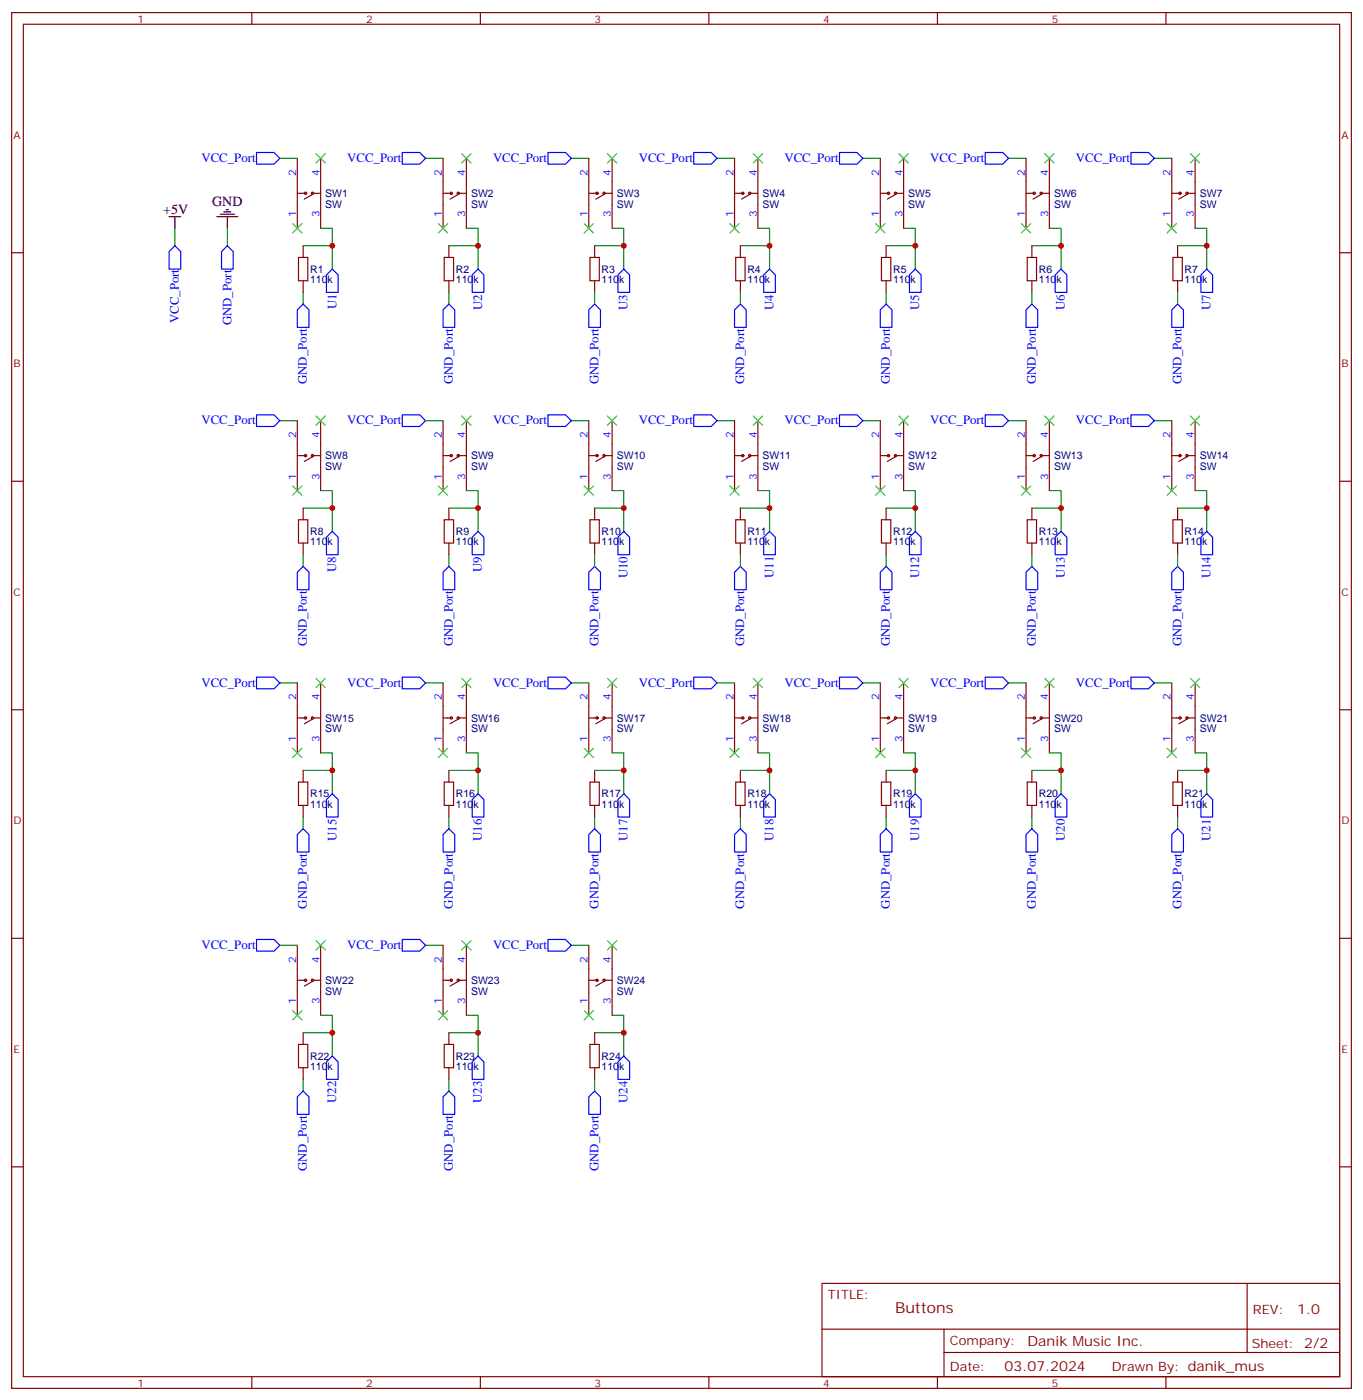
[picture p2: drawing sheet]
<svg xmlns="http://www.w3.org/2000/svg" width="412mm" height="424mm" viewBox="0 0 412 424" stroke-linecap="round" stroke-linejoin="round" font-family="sans-serif">
<g fill="none" stroke="#870000" stroke-width=".35">
<path d="M3.5 3.8h405.4v416.3h-405.4zM7.1 7.3h398.2v409.3h-398.2zM76.2 3.8v3.5M145.3 3.8v3.5M214.5 3.8v3.5M283.6 3.8v3.5M352.8 3.8v3.5M90 47.9v21.2M90 58.5h2.4M94.5 58.8l-2.4 1.5M94.5 58.5h2.5M97 47.9v21.2"/>
<path d="M134.1 58.5h2.4M134.1 47.9v21.2M138.6 58.5h2.5M138.6 58.8l-2.4 1.5M141.1 47.9v21.2M178.2 58.5h2.4M178.2 47.9v21.2M182.7 58.5h2.5M182.7 58.8l-2.4 1.5M185.2 47.9v21.2M222.2 58.5h2.5M222.2 47.9v21.2"/>
<path d="M226.8 58.5h2.5M226.8 58.8l-2.4 1.5M229.3 47.9v21.2M266.3 58.5h2.5M266.3 47.9v21.2M270.9 58.5h2.5M270.9 58.8l-2.4 1.5M273.4 47.9v21.2M310.4 58.5h2.5M310.4 47.9v21.2M315 58.5h2.5M315 58.8l-2.4 1.5"/>
<path d="M317.5 47.9v21.2M354.5 58.5h2.5M354.5 47.9v21.2M359.1 58.5h2.5M359.1 58.8l-2.4 1.5M361.6 47.9v21.2M3.5 76.5h3.6M90.3 77.9h2.8v7h-2.8zM91.7 74.4v3.5M134.4 77.9h2.8v7h-2.8zM135.8 74.4v3.5M178.5 77.9h2.8v7h-2.8z"/>
<path d="M179.9 74.4v3.5M222.6 77.9h2.8v7h-2.8zM224 74.4v3.5M266.7 77.9h2.8v7h-2.8zM268.1 74.4v3.5M310.8 77.9h2.8v7h-2.8zM312.2 74.4v3.5M354.9 77.9h2.8v7h-2.8zM356.3 74.4v3.5M405.3 76.5h3.6M91.7 84.9v3.6M135.8 84.9v3.6"/>
<path d="M179.9 84.9v3.6M224 84.9v3.6M268.1 84.9v3.6M312.2 84.9v3.6M356.3 84.9v3.6M90 127.3v21.1M90 137.9h2.4M94.5 137.9h2.5M94.5 138.2l-2.4 1.4M97 127.3v21.1M134.1 127.3v21.1M134.1 137.9h2.4"/>
<path d="M138.6 138.2l-2.4 1.4M138.6 137.9h2.5M141.1 127.3v21.1M178.2 127.3v21.1M178.2 137.9h2.4M182.7 137.9h2.5M182.7 138.2l-2.4 1.4M185.2 127.3v21.1M222.2 127.3v21.1M222.2 137.9h2.5M226.8 137.9h2.5M226.8 138.2l-2.4 1.4"/>
<path d="M229.3 127.3v21.1M266.3 127.3v21.1M266.3 137.9h2.5M270.9 137.9h2.5M270.9 138.2l-2.4 1.4M273.4 127.3v21.1M310.4 127.3v21.1M310.4 137.9h2.5M315 137.9h2.5M315 138.2l-2.4 1.4M317.5 127.3v21.1M354.5 127.3v21.1"/>
<path d="M354.5 137.9h2.5M359.1 137.9h2.5M359.1 138.2l-2.4 1.4M361.6 127.3v21.1M3.5 145.6h3.6M90.3 157.3h2.8v7h-2.8zM91.7 153.7v3.6M134.4 157.3h2.8v7h-2.8zM135.8 153.7v3.6M178.5 157.3h2.8v7h-2.8zM179.9 153.7v3.6M222.6 157.3h2.8v7h-2.8z"/>
<path d="M224 153.7v3.6M266.7 157.3h2.8v7h-2.8zM268.1 153.7v3.6M310.8 157.3h2.8v7h-2.8zM312.2 153.7v3.6M354.9 157.3h2.8v7h-2.8zM356.3 153.7v3.6M405.3 145.6h3.6M91.7 164.3v3.6M135.8 164.3v3.6M179.9 164.3v3.6M224 164.3v3.6"/>
<path d="M268.1 164.3v3.6M312.2 164.3v3.6M356.3 164.3v3.6M3.5 214.8h3.6M90 206.7v21.1M90 217.2h2.4M94.5 217.2h2.5M94.5 217.6l-2.4 1.4M97 206.7v21.1M134.1 206.7v21.1M134.1 217.2h2.4M138.6 217.2h2.5"/>
<path d="M138.6 217.6l-2.4 1.4M141.1 206.7v21.1M178.2 206.7v21.1M178.2 217.2h2.4M182.7 217.2h2.5M182.7 217.6l-2.4 1.4M185.2 206.7v21.1M222.2 206.7v21.1M222.2 217.2h2.5M226.8 217.2h2.5M226.8 217.6l-2.4 1.4M229.3 206.7v21.1"/>
<path d="M266.3 206.7v21.1M266.3 217.2h2.5M270.9 217.2h2.5M270.9 217.6l-2.4 1.4M273.4 206.7v21.1M310.4 206.7v21.1M310.4 217.2h2.5M315 217.2h2.5M315 217.6l-2.4 1.4M317.5 206.7v21.1M354.5 206.7v21.1M354.5 217.2h2.5"/>
<path d="M359.1 217.6l-2.4 1.4M359.1 217.2h2.5M361.6 206.7v21.1M405.3 214.8h3.6M90.3 236.6h2.8v7.1h-2.8zM91.7 233.1v3.5M134.4 236.6h2.8v7.1h-2.8zM135.8 233.1v3.5M178.5 236.6h2.8v7.1h-2.8zM179.9 233.1v3.5M222.6 236.6h2.8v7.1h-2.8zM224 233.1v3.5"/>
<path d="M266.7 236.6h2.8v7.1h-2.8zM268.1 233.1v3.5M310.8 236.6h2.8v7.1h-2.8zM312.2 233.1v3.5M354.9 236.6h2.8v7.1h-2.8zM356.3 233.1v3.5M91.7 243.7v3.5M135.8 243.7v3.5M179.9 243.7v3.5M224 243.7v3.5M268.1 243.7v3.5M312.2 243.7v3.5"/>
<path d="M356.3 243.7v3.5M3.5 283.9h3.6M90 286v21.2M90 296.6h2.4M94.5 297l-2.4 1.4M94.5 296.6h2.5M97 286v21.2M134.1 286v21.2M134.1 296.6h2.4M138.6 296.6h2.5M138.6 297l-2.4 1.4M141.1 286v21.2"/>
<path d="M178.2 286v21.2M178.2 296.6h2.4M182.7 296.6h2.5M182.7 297l-2.4 1.4M185.2 286v21.2M405.3 283.9h3.6M90.3 316h2.8v7.1h-2.8zM91.7 312.5v3.5M134.4 316h2.8v7.1h-2.8zM135.8 312.5v3.5M178.5 316h2.8v7.1h-2.8zM179.9 312.5v3.5"/>
<path d="M91.7 323.1v3.5M135.8 323.1v3.5M179.9 323.1v3.5M3.5 353.1h3.6M405.3 353.1h3.6M248.7 388.3h156.6v28.3h-156.6zM377.3 388.4v20.8M76.2 416.6v3.5M145.3 416.6v3.5M214.5 416.6v3.5M248.7 402.2h156.5M283.6 416.6v3.5"/>
<path d="M285.6 409.2h119.6M285.6 402.2v14.1M352.8 416.6v3.5"/>
<circle cx="92.4" cy="58.5" r=".35"/>
<circle cx="94.5" cy="58.5" r=".35"/>
<circle cx="136.5" cy="58.5" r=".35"/>
<circle cx="138.6" cy="58.5" r=".35"/>
<circle cx="180.6" cy="58.5" r=".35"/>
<circle cx="182.7" cy="58.5" r=".35"/>
<circle cx="224.7" cy="58.5" r=".35"/>
<circle cx="226.8" cy="58.5" r=".35"/>
<circle cx="268.8" cy="58.5" r=".35"/>
<circle cx="270.9" cy="58.5" r=".35"/>
<circle cx="312.9" cy="58.5" r=".35"/>
<circle cx="315" cy="58.5" r=".35"/>
<circle cx="357" cy="58.5" r=".35"/>
<circle cx="359.1" cy="58.5" r=".35"/>
<circle cx="92.4" cy="137.9" r=".35"/>
<circle cx="94.5" cy="137.9" r=".35"/>
<circle cx="136.5" cy="137.9" r=".35"/>
<circle cx="138.6" cy="137.9" r=".35"/>
<circle cx="180.6" cy="137.9" r=".35"/>
<circle cx="182.7" cy="137.9" r=".35"/>
<circle cx="224.7" cy="137.9" r=".35"/>
<circle cx="226.8" cy="137.9" r=".35"/>
<circle cx="268.8" cy="137.9" r=".35"/>
<circle cx="270.9" cy="137.9" r=".35"/>
<circle cx="312.9" cy="137.9" r=".35"/>
<circle cx="315" cy="137.9" r=".35"/>
<circle cx="357" cy="137.9" r=".35"/>
<circle cx="359.1" cy="137.9" r=".35"/>
<circle cx="92.4" cy="217.2" r=".35"/>
<circle cx="94.5" cy="217.2" r=".35"/>
<circle cx="136.5" cy="217.2" r=".35"/>
<circle cx="138.6" cy="217.2" r=".35"/>
<circle cx="180.6" cy="217.2" r=".35"/>
<circle cx="182.7" cy="217.2" r=".35"/>
<circle cx="224.7" cy="217.2" r=".35"/>
<circle cx="226.8" cy="217.2" r=".35"/>
<circle cx="268.8" cy="217.2" r=".35"/>
<circle cx="270.9" cy="217.2" r=".35"/>
<circle cx="312.9" cy="217.2" r=".35"/>
<circle cx="315" cy="217.2" r=".35"/>
<circle cx="357" cy="217.2" r=".35"/>
<circle cx="359.1" cy="217.2" r=".35"/>
<circle cx="92.4" cy="296.6" r=".35"/>
<circle cx="94.5" cy="296.6" r=".35"/>
<circle cx="136.5" cy="296.6" r=".35"/>
<circle cx="138.6" cy="296.6" r=".35"/>
<circle cx="180.6" cy="296.6" r=".35"/>
<circle cx="182.7" cy="296.6" r=".35"/>
</g>
<g fill="none" stroke="#008700" stroke-width=".35">
<path d="M84.7 47.9h5.3M128.8 47.9h5.3M172.9 47.9h5.3M217 47.9h5.2M261.1 47.9h5.2M305.2 47.9h5.2M349.2 47.9h5.3M52.9 69.1v5.3M68.8 69.1v5.3M91.7 74.4h8.8M97 69.1h3.5v12.3M135.8 74.4h8.8"/>
<path d="M141.1 69.1h3.5v12.3M179.9 74.4h8.8M185.2 69.1h3.5v12.3M224 74.4h8.8M229.3 69.1h3.5v12.3M268.1 74.4h8.8M273.4 69.1h3.5v12.3M312.2 74.4h8.8M317.5 69.1h3.5v12.3M356.3 74.4h8.8M361.6 69.1h3.5v12.3M91.7 88.5v3.5"/>
<path d="M135.8 88.5v3.5M179.9 88.5v3.5M224 88.5v3.5M268.1 88.5v3.5M312.2 88.5v3.5M356.3 88.5v3.5M84.7 127.3h5.3M128.8 127.3h5.3M172.9 127.3h5.3M217 127.3h5.2M261.1 127.3h5.2M305.2 127.3h5.2"/>
<path d="M349.2 127.3h5.3M91.7 153.7h8.8M97 148.4h3.5v12.4M135.8 153.7h8.8M141.1 148.4h3.5v12.4M179.9 153.7h8.8M185.2 148.4h3.5v12.4M224 153.7h8.8M229.3 148.4h3.5v12.4M268.1 153.7h8.8M273.4 148.4h3.5v12.4M312.2 153.7h8.8"/>
<path d="M317.5 148.4h3.5v12.4M356.3 153.7h8.8M361.6 148.4h3.5v12.4M91.7 167.9v3.5M135.8 167.9v3.5M179.9 167.9v3.5M224 167.9v3.5M268.1 167.9v3.5M312.2 167.9v3.5M356.3 167.9v3.5M84.7 206.7h5.3M128.8 206.7h5.3"/>
<path d="M172.9 206.7h5.3M217 206.7h5.2M261.1 206.7h5.2M305.2 206.7h5.2M349.2 206.7h5.3M91.7 233.1h8.8M97 227.8h3.5v12.4M135.8 233.1h8.8M141.1 227.8h3.5v12.4M179.9 233.1h8.8M185.2 227.8h3.5v12.4M224 233.1h8.8"/>
<path d="M229.3 227.8h3.5v12.4M268.1 233.1h8.8M273.4 227.8h3.5v12.4M312.2 233.1h8.8M317.5 227.8h3.5v12.4M356.3 233.1h8.8M361.6 227.8h3.5v12.4M91.7 247.2v3.6M135.8 247.2v3.6M179.9 247.2v3.6M224 247.2v3.6M268.1 247.2v3.6"/>
<path d="M312.2 247.2v3.6M356.3 247.2v3.6M84.7 286h5.3M128.8 286h5.3M172.9 286h5.3M91.7 312.5h8.8M97 307.2h3.5v12.3M135.8 312.5h8.8M141.1 307.2h3.5v12.3M179.9 312.5h8.8M185.2 307.2h3.5v12.3M91.7 326.6v3.5"/>
<path d="M135.8 326.6v3.5M179.9 326.6v3.5"/>
</g>
<g fill="none" stroke="#00f" stroke-width=".35">
<path d="M77.6 46.1h5.3l1.8 1.8-1.8 1.8h-5.3zM121.7 46.1h5.3l1.8 1.8-1.8 1.8h-5.3zM165.8 46.1h5.3l1.8 1.8-1.8 1.8h-5.3zM209.9 46.1h5.3l1.8 1.8-1.8 1.8h-5.3zM254 46.1h5.3l1.8 1.8-1.8 1.8h-5.3zM298.1 46.1h5.3l1.8 1.8-1.8 1.8h-5.3zM342.2 46.1h5.3l1.7 1.8-1.7 1.8h-5.3zM51.2 76.1l1.7-1.7 1.8 1.7v5.3h-3.5zM67 76.1l1.8-1.7 1.8 1.7v5.3h-3.6zM91.7 92l1.8 1.8v5.3h-3.5v-5.3zM98.8 83.2l1.7-1.8 1.8 1.8v5.3h-3.5zM135.8 92l1.8 1.8v5.3h-3.5v-5.3z"/>
<path d="M142.9 83.2l1.7-1.8 1.8 1.8v5.3h-3.5zM179.9 92l1.8 1.8v5.3h-3.5v-5.3zM187 83.2l1.7-1.8 1.8 1.8v5.3h-3.5zM224 92l1.8 1.8v5.3h-3.6v-5.3zM232.8 81.4l1.8 1.8v5.3h-3.5v-5.3zM268.1 92l1.8 1.8v5.3h-3.6v-5.3zM275.2 83.2l1.7-1.8 1.8 1.8v5.3h-3.5zM312.2 92l1.8 1.8v5.3h-3.6v-5.3zM319.3 83.2l1.7-1.8 1.8 1.8v5.3h-3.5zM356.3 92l1.8 1.8v5.3h-3.6v-5.3zM365.1 81.4l1.8 1.8v5.3h-3.5v-5.3zM77.6 125.5h5.3l1.8 1.8-1.8 1.7h-5.3z"/>
<path d="M121.7 125.5h5.3l1.8 1.8-1.8 1.7h-5.3zM165.8 125.5h5.3l1.8 1.8-1.8 1.7h-5.3zM209.9 125.5h5.3l1.8 1.8-1.8 1.7h-5.3zM254 125.5h5.3l1.8 1.8-1.8 1.7h-5.3zM298.1 125.5h5.3l1.8 1.8-1.8 1.7h-5.3zM342.2 125.5h5.3l1.7 1.8-1.7 1.7h-5.3zM91.7 171.4l1.8 1.7v5.3h-3.5v-5.3zM98.8 162.6l1.7-1.8 1.8 1.8v5.3h-3.5zM135.8 171.4l1.8 1.7v5.3h-3.5v-5.3zM144.6 160.8l1.8 1.8v5.3h-3.5v-5.3zM179.9 171.4l1.8 1.7v5.3h-3.5v-5.3zM187 162.6l1.7-1.8 1.8 1.8v5.3h-3.5z"/>
<path d="M224 171.4l1.8 1.7v5.3h-3.6v-5.3zM232.8 160.8l1.8 1.8v5.3h-3.5v-5.3zM268.1 171.4l1.8 1.7v5.3h-3.6v-5.3zM275.2 162.6l1.7-1.8 1.8 1.8v5.3h-3.5zM310.4 173.1l1.8-1.7 1.8 1.7v5.3h-3.6zM319.3 162.6l1.7-1.8 1.8 1.8v5.3h-3.5zM356.3 171.4l1.8 1.7v5.3h-3.6v-5.3zM365.1 160.8l1.8 1.8v5.3h-3.5v-5.3zM77.6 204.9h5.3l1.8 1.8-1.8 1.7h-5.3zM121.7 204.9h5.3l1.8 1.8-1.8 1.7h-5.3zM165.8 204.9h5.3l1.8 1.8-1.8 1.7h-5.3zM209.9 204.9h5.3l1.8 1.8-1.8 1.7h-5.3z"/>
<path d="M254 204.9h5.3l1.8 1.8-1.8 1.7h-5.3zM298.1 204.9h5.3l1.8 1.8-1.8 1.7h-5.3zM342.2 204.9h5.3l1.7 1.8-1.7 1.7h-5.3zM91.7 250.8l1.8 1.7v5.3h-3.5v-5.3zM100.5 240.2l1.8 1.7v5.3h-3.5v-5.3zM135.8 250.8l1.8 1.7v5.3h-3.5v-5.3zM144.6 240.2l1.8 1.7v5.3h-3.5v-5.3zM179.9 250.8l1.8 1.7v5.3h-3.5v-5.3zM188.7 240.2l1.8 1.7v5.3h-3.5v-5.3zM224 250.8l1.8 1.7v5.3h-3.6v-5.3zM232.8 240.2l1.8 1.7v5.3h-3.5v-5.3zM268.1 250.8l1.8 1.7v5.3h-3.6v-5.3z"/>
<path d="M276.9 240.2l1.8 1.7v5.3h-3.5v-5.3zM310.4 252.5l1.8-1.7 1.8 1.7v5.3h-3.6zM321 240.2l1.8 1.7v5.3h-3.5v-5.3zM356.3 250.8l1.8 1.7v5.3h-3.6v-5.3zM365.1 240.2l1.8 1.7v5.3h-3.5v-5.3zM77.6 284.3h5.3l1.8 1.7-1.8 1.8h-5.3zM121.7 284.3h5.3l1.8 1.7-1.8 1.8h-5.3zM165.8 284.3h5.3l1.8 1.7-1.8 1.8h-5.3zM100.5 319.5l1.8 1.8v5.3h-3.5v-5.3zM144.6 319.5l1.8 1.8v5.3h-3.5v-5.3zM188.7 319.5l1.8 1.8v5.3h-3.5v-5.3zM90 331.9l1.7-1.8 1.8 1.8v5.3h-3.5z"/>
<path d="M134.1 331.9l1.7-1.8 1.8 1.8v5.3h-3.5zM179.9 330.1l1.8 1.8v5.3h-3.5v-5.3z"/>
</g>
<path d="M51.2 65.5h3.5M52.9 65.5v3.6M65.6 65.5h6.4M66.7 64.8h4.2M67.7 64.1h2.1M68.4 63.4h.7M68.8 65.5v3.6" fill="none" stroke="#000" stroke-width=".35"/>
<g fill="none" stroke="#3c3" stroke-width=".35">
<path d="M95.6 46.5l2.8 2.8M98.4 46.5l-2.8 2.8M139.7 46.5l2.8 2.8M142.5 46.5l-2.8 2.8M183.8 46.5l2.8 2.8M186.6 46.5l-2.8 2.8M227.9 46.5l2.8 2.8M230.7 46.5l-2.8 2.8M272 46.5l2.8 2.8M274.8 46.5l-2.8 2.8M316.1 46.5l2.8 2.8M318.9 46.5l-2.8 2.8"/>
<path d="M360.2 46.5l2.8 2.8M363 46.5l-2.8 2.8M88.5 67.7l2.9 2.8M91.4 67.7l-2.9 2.8M132.6 67.7l2.9 2.8M135.5 67.7l-2.9 2.8M176.7 67.7l2.9 2.8M179.6 67.7l-2.9 2.8M220.8 67.7l2.9 2.8M223.7 67.7l-2.9 2.8M264.9 67.7l2.9 2.8M267.8 67.7l-2.9 2.8"/>
<path d="M309 67.7l2.9 2.8M311.9 67.7l-2.9 2.8M353.1 67.7l2.9 2.8M356 67.7l-2.9 2.8M95.6 125.9l2.8 2.8M98.4 125.9l-2.8 2.8M139.7 125.9l2.8 2.8M142.5 125.9l-2.8 2.8M183.8 125.9l2.8 2.8M186.6 125.9l-2.8 2.8M227.9 125.9l2.8 2.8M230.7 125.9l-2.8 2.8"/>
<path d="M272 125.9l2.8 2.8M274.8 125.9l-2.8 2.8M316.1 125.9l2.8 2.8M318.9 125.9l-2.8 2.8M360.2 125.9l2.8 2.8M363 125.9l-2.8 2.8M88.5 147l2.9 2.9M91.4 147l-2.9 2.9M132.6 147l2.9 2.9M135.5 147l-2.9 2.9M176.7 147l2.9 2.9M179.6 147l-2.9 2.9"/>
<path d="M220.8 147l2.9 2.9M223.7 147l-2.9 2.9M264.9 147l2.9 2.9M267.8 147l-2.9 2.9M309 147l2.9 2.9M311.9 147l-2.9 2.9M353.1 147l2.9 2.9M356 147l-2.9 2.9M95.6 205.2l2.8 2.9M98.4 205.2l-2.8 2.9M139.7 205.2l2.8 2.9M142.5 205.2l-2.8 2.9"/>
<path d="M183.8 205.2l2.8 2.9M186.6 205.2l-2.8 2.9M227.9 205.2l2.8 2.9M230.7 205.2l-2.8 2.9M272 205.2l2.8 2.9M274.8 205.2l-2.8 2.9M316.1 205.2l2.8 2.9M318.9 205.2l-2.8 2.9M360.2 205.2l2.8 2.9M363 205.2l-2.8 2.9M88.5 226.4l2.9 2.8M91.4 226.4l-2.9 2.8"/>
<path d="M132.6 226.4l2.9 2.8M135.5 226.4l-2.9 2.8M176.7 226.4l2.9 2.8M179.6 226.4l-2.9 2.8M220.8 226.4l2.9 2.8M223.7 226.4l-2.9 2.8M264.9 226.4l2.9 2.8M267.8 226.4l-2.9 2.8M309 226.4l2.9 2.8M311.9 226.4l-2.9 2.8M353.1 226.4l2.9 2.8M356 226.4l-2.9 2.8"/>
<path d="M95.6 284.6l2.8 2.8M98.4 284.6l-2.8 2.8M139.7 284.6l2.8 2.8M142.5 284.6l-2.8 2.8M183.8 284.6l2.8 2.8M186.6 284.6l-2.8 2.8M88.5 305.8l2.9 2.8M91.4 305.8l-2.9 2.8M132.6 305.8l2.9 2.8M135.5 305.8l-2.9 2.8M176.7 305.8l2.9 2.8M179.6 305.8l-2.9 2.8"/>
</g>
<g fill="#c00">
<circle cx="188.7" cy="74.4" r=".88"/>
<circle cx="232.8" cy="74.4" r=".88"/>
<circle cx="276.9" cy="74.4" r=".88"/>
<circle cx="321" cy="74.4" r=".88"/>
<circle cx="365.1" cy="74.4" r=".88"/>
<circle cx="100.5" cy="312.5" r=".88"/>
<circle cx="144.6" cy="312.5" r=".88"/>
<circle cx="188.7" cy="312.5" r=".88"/>
<circle cx="365.1" cy="233.1" r=".88"/>
<circle cx="321" cy="233.1" r=".88"/>
<circle cx="276.9" cy="233.1" r=".88"/>
<circle cx="232.8" cy="233.1" r=".88"/>
<circle cx="188.7" cy="233.1" r=".88"/>
<circle cx="144.6" cy="233.1" r=".88"/>
<circle cx="100.5" cy="233.1" r=".88"/>
<circle cx="144.6" cy="153.7" r=".88"/>
<circle cx="188.7" cy="153.7" r=".88"/>
<circle cx="232.8" cy="153.7" r=".88"/>
<circle cx="276.9" cy="153.7" r=".88"/>
<circle cx="321" cy="153.7" r=".88"/>
<circle cx="365.1" cy="153.7" r=".88"/>
<circle cx="100.5" cy="153.7" r=".88"/>
<circle cx="144.6" cy="74.4" r=".88"/>
<circle cx="100.5" cy="74.4" r=".88"/>
</g>
<text font-size="4.6" fill="#800" x="270.8" y="397.4">Buttons</text>
<g font-size="4.2">
<text x="49.4" y="64.8">+5V</text>
<text x="64.2" y="62.2">GND</text>
</g>
<g font-size="4.2" fill="#800">
<text x="392.5" y="397.6">1.0</text>
<text x="310.9" y="407.2">Danik Music Inc.</text>
<text x="304" y="415">03.07.2024</text>
</g>
<g font-size="3.9" fill="#00f">
<text x="61" y="49.1">VCC_Port</text>
<text x="105.1" y="49.1">VCC_Port</text>
<text x="149.2" y="49.1">VCC_Port</text>
<text x="193.3" y="49.1">VCC_Port</text>
<text x="237.4" y="49.1">VCC_Port</text>
<text x="281.5" y="49.1">VCC_Port</text>
<text x="325.6" y="49.1">VCC_Port</text>
<text x="101.8" y="93.6" transform="rotate(-90 101.8 93.6)">U1</text>
<text x="145.9" y="93.8" transform="rotate(-90 145.9 93.8)">U2</text>
<text x="189.9" y="93.8" transform="rotate(-90 189.9 93.8)">U3</text>
<text x="234" y="93.8" transform="rotate(-90 234 93.8)">U4</text>
<text x="278.1" y="93.8" transform="rotate(-90 278.1 93.8)">U5</text>
<text x="322.2" y="93.8" transform="rotate(-90 322.2 93.8)">U6</text>
<text x="366.3" y="93.8" transform="rotate(-90 366.3 93.8)">U7</text>
<text x="54.1" y="97.8" transform="rotate(-90 54.1 97.8)">VCC_Port</text>
<text x="70" y="98.4" transform="rotate(-90 70 98.4)">GND_Port</text>
<text x="92.9" y="116.2" transform="rotate(-90 92.9 116.2)">GND_Port</text>
<text x="137" y="116.2" transform="rotate(-90 137 116.2)">GND_Port</text>
<text x="181.1" y="116.2" transform="rotate(-90 181.1 116.2)">GND_Port</text>
<text x="225.2" y="116.2" transform="rotate(-90 225.2 116.2)">GND_Port</text>
<text x="269.3" y="116.2" transform="rotate(-90 269.3 116.2)">GND_Port</text>
<text x="313.4" y="116.2" transform="rotate(-90 313.4 116.2)">GND_Port</text>
<text x="357.5" y="116.2" transform="rotate(-90 357.5 116.2)">GND_Port</text>
<text x="61" y="128.4">VCC_Port</text>
<text x="105.1" y="128.4">VCC_Port</text>
<text x="149.2" y="128.4">VCC_Port</text>
<text x="193.3" y="128.4">VCC_Port</text>
<text x="237.4" y="128.4">VCC_Port</text>
<text x="281.5" y="128.4">VCC_Port</text>
<text x="325.6" y="128.4">VCC_Port</text>
<text x="101.7" y="173.2" transform="rotate(-90 101.7 173.2)">U8</text>
<text x="145.8" y="173.2" transform="rotate(-90 145.8 173.2)">U9</text>
<text x="189.9" y="175" transform="rotate(-90 189.9 175)">U10</text>
<text x="234" y="174.9" transform="rotate(-90 234 174.9)">U11</text>
<text x="278.1" y="175" transform="rotate(-90 278.1 175)">U12</text>
<text x="322.2" y="175" transform="rotate(-90 322.2 175)">U13</text>
<text x="366.3" y="175" transform="rotate(-90 366.3 175)">U14</text>
<text x="92.9" y="195.6" transform="rotate(-90 92.9 195.6)">GND_Port</text>
<text x="137" y="195.6" transform="rotate(-90 137 195.6)">GND_Port</text>
<text x="181.1" y="195.6" transform="rotate(-90 181.1 195.6)">GND_Port</text>
<text x="225.2" y="195.6" transform="rotate(-90 225.2 195.6)">GND_Port</text>
<text x="269.3" y="195.6" transform="rotate(-90 269.3 195.6)">GND_Port</text>
<text x="313.4" y="195.6" transform="rotate(-90 313.4 195.6)">GND_Port</text>
<text x="357.5" y="195.6" transform="rotate(-90 357.5 195.6)">GND_Port</text>
<text x="61" y="207.8">VCC_Port</text>
<text x="105.1" y="207.8">VCC_Port</text>
<text x="149.2" y="207.8">VCC_Port</text>
<text x="193.3" y="207.8">VCC_Port</text>
<text x="237.4" y="207.8">VCC_Port</text>
<text x="281.5" y="207.8">VCC_Port</text>
<text x="325.6" y="207.8">VCC_Port</text>
<text x="101.8" y="254.4" transform="rotate(-90 101.8 254.4)">U15</text>
<text x="145.8" y="254.4" transform="rotate(-90 145.8 254.4)">U16</text>
<text x="189.9" y="254.4" transform="rotate(-90 189.9 254.4)">U17</text>
<text x="234" y="254.4" transform="rotate(-90 234 254.4)">U18</text>
<text x="278.1" y="254.4" transform="rotate(-90 278.1 254.4)">U19</text>
<text x="322.2" y="254.4" transform="rotate(-90 322.2 254.4)">U20</text>
<text x="366.3" y="254.4" transform="rotate(-90 366.3 254.4)">U21</text>
<text x="92.9" y="275" transform="rotate(-90 92.9 275)">GND_Port</text>
<text x="137" y="275" transform="rotate(-90 137 275)">GND_Port</text>
<text x="181.1" y="275" transform="rotate(-90 181.1 275)">GND_Port</text>
<text x="225.2" y="275" transform="rotate(-90 225.2 275)">GND_Port</text>
<text x="269.3" y="275" transform="rotate(-90 269.3 275)">GND_Port</text>
<text x="313.4" y="275" transform="rotate(-90 313.4 275)">GND_Port</text>
<text x="357.5" y="275" transform="rotate(-90 357.5 275)">GND_Port</text>
<text x="61" y="287.2">VCC_Port</text>
<text x="105.1" y="287.2">VCC_Port</text>
<text x="149.2" y="287.2">VCC_Port</text>
<text x="101.7" y="333.8" transform="rotate(-90 101.7 333.8)">U22</text>
<text x="145.8" y="333.8" transform="rotate(-90 145.8 333.8)">U23</text>
<text x="189.9" y="333.8" transform="rotate(-90 189.9 333.8)">U24</text>
<text x="92.9" y="354.3" transform="rotate(-90 92.9 354.3)">GND_Port</text>
<text x="137" y="354.3" transform="rotate(-90 137 354.3)">GND_Port</text>
<text x="181.1" y="354.3" transform="rotate(-90 181.1 354.3)">GND_Port</text>
</g>
<g font-size="3.9" fill="#800">
<text x="250.5" y="392.9">TITLE:</text>
<text x="379.1" y="397.6">REV:</text>
<text x="287.4" y="407.1">Company:</text>
<text x="378.7" y="407.7">Sheet: 2/2</text>
<text x="287.4" y="414.8">Date:</text>
<text x="336.4" y="414.9">Drawn By: danik_mus</text>
</g>
<g font-size="3.2" fill="#800">
<text x="41.6" y="6.8">1</text>
<text x="110.8" y="6.8">2</text>
<text x="179.9" y="6.8">3</text>
<text x="249.1" y="6.8">4</text>
<text x="318.2" y="6.8">5</text>
<text x="4.1" y="41.9">A</text>
<text x="405.9" y="41.9">A</text>
<text x="4.1" y="111.1">B</text>
<text x="405.9" y="111.1">B</text>
<text x="4.1" y="180.2">C</text>
<text x="405.9" y="180.2">C</text>
<text x="4.1" y="249.3">D</text>
<text x="405.9" y="249.3">D</text>
<text x="4.1" y="318.5">E</text>
<text x="405.9" y="318.5">E</text>
<text x="41.6" y="419.6">1</text>
<text x="110.8" y="419.6">2</text>
<text x="179.9" y="419.6">3</text>
<text x="249.1" y="419.6">4</text>
<text x="318.2" y="419.6">5</text>
</g>
<g font-size="3.2" fill="#00f">
<text x="89.6" y="53.2" transform="rotate(-90 89.6 53.2)">2</text>
<text x="96.7" y="53.2" transform="rotate(-90 96.7 53.2)">4</text>
<text x="133.7" y="53.2" transform="rotate(-90 133.7 53.2)">2</text>
<text x="140.8" y="53.2" transform="rotate(-90 140.8 53.2)">4</text>
<text x="177.8" y="53.2" transform="rotate(-90 177.8 53.2)">2</text>
<text x="184.9" y="53.2" transform="rotate(-90 184.9 53.2)">4</text>
<text x="221.9" y="53.2" transform="rotate(-90 221.9 53.2)">2</text>
<text x="229" y="53.2" transform="rotate(-90 229 53.2)">4</text>
<text x="266" y="53.2" transform="rotate(-90 266 53.2)">2</text>
<text x="273" y="53.2" transform="rotate(-90 273 53.2)">4</text>
<text x="310.1" y="53.2" transform="rotate(-90 310.1 53.2)">2</text>
<text x="317.1" y="53.2" transform="rotate(-90 317.1 53.2)">4</text>
<text x="354.2" y="53.2" transform="rotate(-90 354.2 53.2)">2</text>
<text x="361.2" y="53.2" transform="rotate(-90 361.2 53.2)">4</text>
<text x="89.6" y="65.8" transform="rotate(-90 89.6 65.8)">1</text>
<text x="96.7" y="65.8" transform="rotate(-90 96.7 65.8)">3</text>
<text x="133.7" y="65.8" transform="rotate(-90 133.7 65.8)">1</text>
<text x="140.8" y="65.8" transform="rotate(-90 140.8 65.8)">3</text>
<text x="177.8" y="65.8" transform="rotate(-90 177.8 65.8)">1</text>
<text x="184.9" y="65.8" transform="rotate(-90 184.9 65.8)">3</text>
<text x="221.9" y="65.8" transform="rotate(-90 221.9 65.8)">1</text>
<text x="229" y="65.8" transform="rotate(-90 229 65.8)">3</text>
<text x="266" y="65.8" transform="rotate(-90 266 65.8)">1</text>
<text x="273" y="65.8" transform="rotate(-90 273 65.8)">3</text>
<text x="310.1" y="65.8" transform="rotate(-90 310.1 65.8)">1</text>
<text x="317.1" y="65.8" transform="rotate(-90 317.1 65.8)">3</text>
<text x="354.2" y="65.8" transform="rotate(-90 354.2 65.8)">1</text>
<text x="361.2" y="65.8" transform="rotate(-90 361.2 65.8)">3</text>
<text x="89.6" y="132.6" transform="rotate(-90 89.6 132.6)">2</text>
<text x="96.7" y="132.6" transform="rotate(-90 96.7 132.6)">4</text>
<text x="133.7" y="132.6" transform="rotate(-90 133.7 132.6)">2</text>
<text x="140.8" y="132.6" transform="rotate(-90 140.8 132.6)">4</text>
<text x="177.8" y="132.6" transform="rotate(-90 177.8 132.6)">2</text>
<text x="184.9" y="132.6" transform="rotate(-90 184.9 132.6)">4</text>
<text x="221.9" y="132.6" transform="rotate(-90 221.9 132.6)">2</text>
<text x="229" y="132.6" transform="rotate(-90 229 132.6)">4</text>
<text x="266" y="132.6" transform="rotate(-90 266 132.6)">2</text>
<text x="273" y="132.6" transform="rotate(-90 273 132.6)">4</text>
<text x="310.1" y="132.6" transform="rotate(-90 310.1 132.6)">2</text>
<text x="317.1" y="132.6" transform="rotate(-90 317.1 132.6)">4</text>
<text x="354.2" y="132.6" transform="rotate(-90 354.2 132.6)">2</text>
<text x="361.2" y="132.6" transform="rotate(-90 361.2 132.6)">4</text>
<text x="89.6" y="145.2" transform="rotate(-90 89.6 145.2)">1</text>
<text x="96.7" y="145.2" transform="rotate(-90 96.7 145.2)">3</text>
<text x="133.7" y="145.2" transform="rotate(-90 133.7 145.2)">1</text>
<text x="140.8" y="145.2" transform="rotate(-90 140.8 145.2)">3</text>
<text x="177.8" y="145.2" transform="rotate(-90 177.8 145.2)">1</text>
<text x="184.9" y="145.2" transform="rotate(-90 184.9 145.2)">3</text>
<text x="221.9" y="145.2" transform="rotate(-90 221.9 145.2)">1</text>
<text x="229" y="145.2" transform="rotate(-90 229 145.2)">3</text>
<text x="266" y="145.2" transform="rotate(-90 266 145.2)">1</text>
<text x="273" y="145.2" transform="rotate(-90 273 145.2)">3</text>
<text x="310.1" y="145.2" transform="rotate(-90 310.1 145.2)">1</text>
<text x="317.1" y="145.2" transform="rotate(-90 317.1 145.2)">3</text>
<text x="354.2" y="145.2" transform="rotate(-90 354.2 145.2)">1</text>
<text x="361.2" y="145.2" transform="rotate(-90 361.2 145.2)">3</text>
<text x="89.6" y="211.9" transform="rotate(-90 89.6 211.9)">2</text>
<text x="96.7" y="211.9" transform="rotate(-90 96.7 211.9)">4</text>
<text x="133.7" y="211.9" transform="rotate(-90 133.7 211.9)">2</text>
<text x="140.8" y="211.9" transform="rotate(-90 140.8 211.9)">4</text>
<text x="177.8" y="211.9" transform="rotate(-90 177.8 211.9)">2</text>
<text x="184.9" y="211.9" transform="rotate(-90 184.9 211.9)">4</text>
<text x="221.9" y="211.9" transform="rotate(-90 221.9 211.9)">2</text>
<text x="229" y="211.9" transform="rotate(-90 229 211.9)">4</text>
<text x="266" y="211.9" transform="rotate(-90 266 211.9)">2</text>
<text x="273" y="211.9" transform="rotate(-90 273 211.9)">4</text>
<text x="310.1" y="211.9" transform="rotate(-90 310.1 211.9)">2</text>
<text x="317.1" y="211.9" transform="rotate(-90 317.1 211.9)">4</text>
<text x="354.2" y="211.9" transform="rotate(-90 354.2 211.9)">2</text>
<text x="361.2" y="211.9" transform="rotate(-90 361.2 211.9)">4</text>
<text x="89.6" y="224.6" transform="rotate(-90 89.6 224.6)">1</text>
<text x="96.7" y="224.6" transform="rotate(-90 96.7 224.6)">3</text>
<text x="133.7" y="224.6" transform="rotate(-90 133.7 224.6)">1</text>
<text x="140.8" y="224.6" transform="rotate(-90 140.8 224.6)">3</text>
<text x="177.8" y="224.6" transform="rotate(-90 177.8 224.6)">1</text>
<text x="184.9" y="224.6" transform="rotate(-90 184.9 224.6)">3</text>
<text x="221.9" y="224.6" transform="rotate(-90 221.9 224.6)">1</text>
<text x="229" y="224.6" transform="rotate(-90 229 224.6)">3</text>
<text x="266" y="224.6" transform="rotate(-90 266 224.6)">1</text>
<text x="273" y="224.6" transform="rotate(-90 273 224.6)">3</text>
<text x="310.1" y="224.6" transform="rotate(-90 310.1 224.6)">1</text>
<text x="317.1" y="224.6" transform="rotate(-90 317.1 224.6)">3</text>
<text x="354.2" y="224.6" transform="rotate(-90 354.2 224.6)">1</text>
<text x="361.2" y="224.6" transform="rotate(-90 361.2 224.6)">3</text>
<text x="89.6" y="291.3" transform="rotate(-90 89.6 291.3)">2</text>
<text x="96.7" y="291.3" transform="rotate(-90 96.7 291.3)">4</text>
<text x="133.7" y="291.3" transform="rotate(-90 133.7 291.3)">2</text>
<text x="140.8" y="291.3" transform="rotate(-90 140.8 291.3)">4</text>
<text x="177.8" y="291.3" transform="rotate(-90 177.8 291.3)">2</text>
<text x="184.9" y="291.3" transform="rotate(-90 184.9 291.3)">4</text>
<text x="89.6" y="303.9" transform="rotate(-90 89.6 303.9)">1</text>
<text x="96.7" y="303.9" transform="rotate(-90 96.7 303.9)">3</text>
<text x="133.7" y="303.9" transform="rotate(-90 133.7 303.9)">1</text>
<text x="140.8" y="303.9" transform="rotate(-90 140.8 303.9)">3</text>
<text x="177.8" y="303.9" transform="rotate(-90 177.8 303.9)">1</text>
<text x="184.9" y="303.9" transform="rotate(-90 184.9 303.9)">3</text>
</g>
<g font-size="3.2" fill="#000080">
<text x="98.4" y="59.6">SW1</text>
<text x="142.5" y="59.6">SW2</text>
<text x="186.6" y="59.6">SW3</text>
<text x="230.7" y="59.6">SW4</text>
<text x="274.8" y="59.6">SW5</text>
<text x="318.9" y="59.6">SW6</text>
<text x="363" y="59.6">SW7</text>
<text x="98.4" y="62.9">SW</text>
<text x="142.5" y="62.9">SW</text>
<text x="186.6" y="62.9">SW</text>
<text x="230.7" y="62.9">SW</text>
<text x="274.8" y="62.9">SW</text>
<text x="318.9" y="62.9">SW</text>
<text x="363" y="62.9">SW</text>
<text x="93.8" y="82.5">R1</text>
<text x="137.9" y="82.5">R2</text>
<text x="182" y="82.5">R3</text>
<text x="226.1" y="82.5">R4</text>
<text x="270.2" y="82.5">R5</text>
<text x="314.3" y="82.5">R6</text>
<text x="358.4" y="82.5">R7</text>
<text x="93.8" y="85.7">110k</text>
<text x="137.9" y="85.7">110k</text>
<text x="182" y="85.7">110k</text>
<text x="226.1" y="85.7">110k</text>
<text x="270.2" y="85.7">110k</text>
<text x="314.3" y="85.7">110k</text>
<text x="358.4" y="85.7">110k</text>
<text x="98.4" y="142.2">SW</text>
<text x="98.4" y="139">SW8</text>
<text x="142.5" y="142.2">SW</text>
<text x="142.5" y="139">SW9</text>
<text x="186.6" y="142.2">SW</text>
<text x="186.6" y="139">SW10</text>
<text x="230.7" y="142.2">SW</text>
<text x="230.7" y="139">SW11</text>
<text x="274.8" y="142.2">SW</text>
<text x="274.8" y="139">SW12</text>
<text x="318.9" y="142.2">SW</text>
<text x="318.9" y="139">SW13</text>
<text x="363" y="142.2">SW</text>
<text x="363" y="139">SW14</text>
<text x="93.8" y="161.9">R8</text>
<text x="137.9" y="161.9">R9</text>
<text x="182" y="161.9">R10</text>
<text x="226.1" y="161.9">R11</text>
<text x="270.2" y="161.9">R12</text>
<text x="314.3" y="161.9">R13</text>
<text x="358.4" y="161.9">R14</text>
<text x="93.8" y="165">110k</text>
<text x="137.9" y="165">110k</text>
<text x="182" y="165">110k</text>
<text x="226.1" y="165">110k</text>
<text x="270.2" y="165">110k</text>
<text x="314.3" y="165">110k</text>
<text x="358.4" y="165">110k</text>
<text x="98.4" y="221.6">SW</text>
<text x="98.4" y="218.4">SW15</text>
<text x="142.5" y="221.6">SW</text>
<text x="142.5" y="218.4">SW16</text>
<text x="186.6" y="221.6">SW</text>
<text x="186.6" y="218.4">SW17</text>
<text x="230.7" y="221.6">SW</text>
<text x="230.7" y="218.4">SW18</text>
<text x="274.8" y="221.6">SW</text>
<text x="274.8" y="218.4">SW19</text>
<text x="318.9" y="221.6">SW</text>
<text x="318.9" y="218.4">SW20</text>
<text x="363" y="221.6">SW</text>
<text x="363" y="218.4">SW21</text>
<text x="93.8" y="244.4">110k</text>
<text x="93.8" y="241.2">R15</text>
<text x="137.9" y="244.4">110k</text>
<text x="137.9" y="241.2">R16</text>
<text x="182" y="244.4">110k</text>
<text x="182" y="241.2">R17</text>
<text x="226.1" y="244.4">110k</text>
<text x="226.1" y="241.2">R18</text>
<text x="270.2" y="244.4">110k</text>
<text x="270.2" y="241.2">R19</text>
<text x="314.3" y="244.4">110k</text>
<text x="314.3" y="241.2">R20</text>
<text x="358.4" y="244.4">110k</text>
<text x="358.4" y="241.2">R21</text>
<text x="98.4" y="297.7">SW22</text>
<text x="142.5" y="297.7">SW23</text>
<text x="186.6" y="297.7">SW24</text>
<text x="98.4" y="301">SW</text>
<text x="142.5" y="301">SW</text>
<text x="186.6" y="301">SW</text>
<text x="93.8" y="323.8">110k</text>
<text x="93.8" y="320.6">R22</text>
<text x="137.9" y="323.8">110k</text>
<text x="137.9" y="320.6">R23</text>
<text x="182" y="323.8">110k</text>
<text x="182" y="320.6">R24</text>
</g>
</svg>
